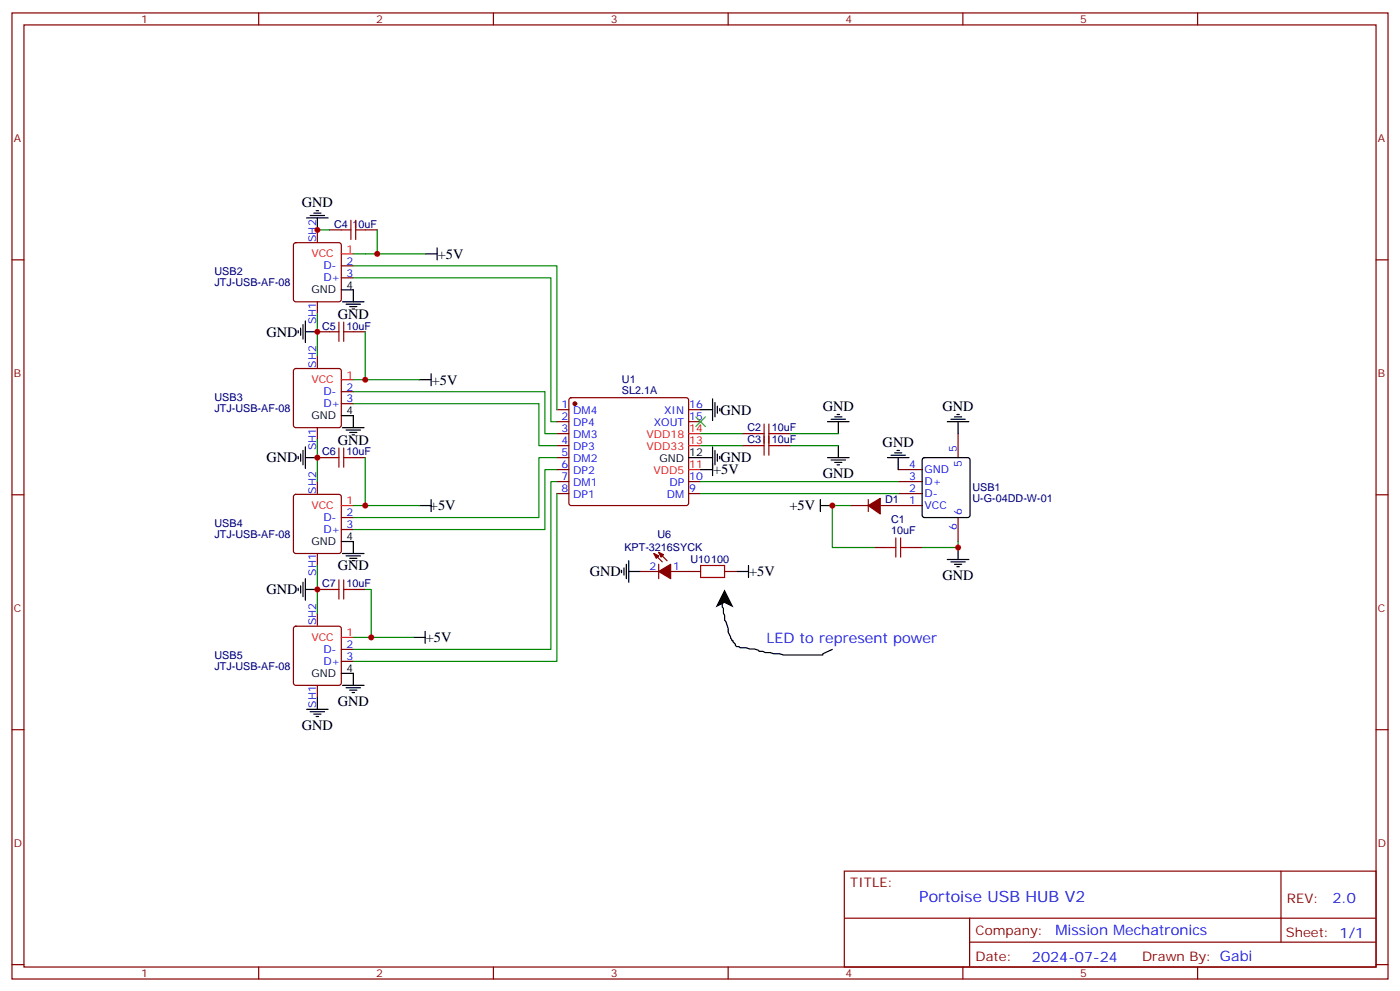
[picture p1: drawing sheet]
<svg xmlns="http://www.w3.org/2000/svg" width="412mm" height="292mm" viewBox="0 0 412 292" stroke-linecap="round" stroke-linejoin="round" font-family="sans-serif">
<g fill="none" stroke="#870000" stroke-width=".35">
<path d="M3.5 3.8h405.4v284.3h-405.4zM7.1 7.3h398.2v277.3h-398.2zM76.2 3.8v3.5M145.3 3.8v3.5M214.5 3.8v3.5M283.6 3.8v3.5M352.8 3.8v3.5M3.5 76.5h3.6M86.7 71.6l.4-.2h12.7l.5 .2 .2 .5v16l-.2 .5-.5 .2h-12.7l-.5-.2-.2-.5v-16zM93.5 67.7v3.5M97 67.7h3.5M100.5 78.2h3.6"/>
<path d="M107.6 67.7h3.5M405.3 76.5h3.6M93.5 88.8v3.6M93.5 97.6h3.5M100.5 81.8h3.6M104.1 97.6h3.5M86.7 108.7l.4-.2h12.7l.5 .2 .2 .5v16l-.2 .5-.5 .2h-12.7l-.5-.3-.2-.4v-16zM93.5 104.7v3.5M100.5 115.3h3.6M100.5 118.8h3.6M167.8 117.3l.5-.2h33.8l.5 .2 .2 .5v30.3l-.2 .5-.5 .2h-33.8l-.5-.2-.2-.5v-30.3zM93.5 125.9v3.5"/>
<path d="M93.5 134.7h3.5M104.1 134.7h3.5M164 138.2h3.6M164 120.6h3.6M164 124.1h3.6M164 127.6h3.6M164 131.2h3.6M164 134.7h3.6M202.8 120.6h3.6M202.8 124.1h3.6M218.7 127.6h3.5M218.7 131.2h3.5"/>
<path d="M229.3 127.6h3.5M229.3 131.2h3.5M264.6 138.2h7M282.2 127.6v7.1M3.5 145.6h3.6M86.7 145.7l.4-.2h12.7l.5 .2 .2 .5v16l-.2 .5-.5 .2h-12.7l-.5-.2-.2-.5v-16zM93.5 141.7v3.6M100.5 152.3h3.6M100.5 155.9h3.6M164 141.7h3.6M164 145.3h3.6M202.8 141.7h3.6"/>
<path d="M202.8 145.3h3.6M250.5 148.8h5.3M255.8 147v3.6M259.3 148.8h12.3M264.6 141.7h7M264.6 145.3h7M282.2 152.3v7.1M405.3 145.6h3.6M93.5 162.9v3.5M93.5 173.5h3.5M104.1 173.5h3.5M188.7 168.2h5.3"/>
<path d="M192.6 162.9l2.5 2.5M194 162.6l2.5 2.4M194 166.1v4.2M197.6 168.2h8.8M213.4 168.2h3.6M257.5 161.1h3.6M268.1 161.1h3.5M86.7 184.5l.4-.2h12.7l.5 .2 .2 .5v16l-.2 .5-.5 .2h-12.7l-.5-.2-.2-.5v-16zM93.5 180.6v3.5M100.5 191.1h3.6M100.5 194.7h3.6M3.5 214.8h3.6"/>
<path d="M93.5 201.7v3.5M405.3 214.8h3.6M248.7 256.4h156.6v28.2h-156.6zM377.3 256.4v20.9M248.7 270.2h156.5M285.6 277.3h119.6M285.6 270.2v14.2M3.5 283.9h3.6M76.2 284.6v3.5M145.3 284.6v3.5M214.5 284.6v3.5M283.6 284.6v3.5"/>
<path d="M352.8 284.6v3.5M405.3 283.9h3.6"/>
</g>
<g fill="none" stroke="#000" stroke-width=".35">
<path d="M90.3 64.1h6.4M91.4 63.4h4.2M92.4 62.7h2.1M93.1 62h.7M93.5 64.1v3.6M125.2 74.7h3.6M128.8 73v3.5M87.8 97.3v.7M88.5 96.6v2.1M89.3 95.5v4.3M90 97.6h3.5M90 94.5v6.3"/>
<path d="M100.5 85.3h3.6v3.5M100.9 88.8h6.3M102 89.5h4.2M103 90.2h2.1M103.7 90.9h.7M123.5 111.8h3.5M127 110v3.5M209.9 117.4v6.4M210.6 118.5v4.2M211.3 119.5v2.1M87.8 134.3v.7M88.5 133.6v2.1"/>
<path d="M89.3 132.6v4.2M90 134.7h3.5M90 131.5v6.4M100.5 122.3h3.6v3.6M100.9 125.9h6.3M102 126.6h4.2M103 127.3h2.1M103.7 128h.7M202.8 134.7h7.1M206.4 120.6h3.5M206.4 138.2h3.5M209.9 131.5v8.5"/>
<path d="M210.6 132.6v4.2M211.3 133.6v2.1M212 120.2v.7M212 134.3v.7M243.8 134.7h6.3M243.8 124.1h6.3M244.8 123.4h4.3M244.8 135.4h4.3M245.9 122.7h2.1M245.9 136.1h2.1M246.6 122h.7M246.6 136.8h.7"/>
<path d="M246.9 124.1v3.5M246.9 131.2v3.5M261.4 134.7h6.4M262.5 134h4.2M263.5 133.3h2.1M264.2 132.6h.7M264.6 134.7v3.5M271.9 134.9l.4-.2h12.7l.5 .2 .3 .5v16.2l-.3 .5-.5 .2h-12.7l-.5-.2-.2-.5v-16.2zM279 124.1h6.4M280.1 123.4h4.2M281.2 122.7h2.1M281.9 122h.7"/>
<path d="M282.2 124.1v3.5M100.5 159.4h3.6v3.5M123.5 148.8h3.5M127 147v3.6M241.7 148.8h3.5M241.7 147v3.6M87.8 173.1v.7M88.5 172.4v2.2M89.3 171.4v4.2M90 170.3v6.4M90 173.5h3.5M100.9 162.9h6.3"/>
<path d="M102 163.6h4.2M103 164.3h2.1M103.7 165h.7M183.1 167.9v.7M183.8 167.1v2.2M184.5 166.1v4.2M185.2 168.2h3.5M185.2 165v6.4M212.7 176.9v1.8l.4 .3 .3 3.5 .4 .4 .7 2.1v1.1l1.1 2.4h.3v.4l1.1 1.4h.7l.3 .4 4.3 .3 1 .4 .4 .3h1l.7 .4 4.3 .3 1 .4h11.7v-.4l2.8-1.3M217 168.2h3.5M220.5 166.4v3.6M279 164.7h6.4"/>
<path d="M280.1 165.4h4.2M281.2 166.1h2.1M281.9 166.8h.7M282.2 161.1v3.6M100.5 198.2h3.6v3.5M121.7 187.6h3.5M125.2 185.8v3.6M90.3 208.8h6.4M91.4 209.5h4.2M92.4 210.2h2.1M93.1 210.9h.7M93.5 205.2v3.6"/>
<path d="M100.9 201.7h6.3M102 202.4h4.2M103 203.1h2.1M103.7 203.8h.7"/>
</g>
<path d="M100.5 74.7h3.6M100.5 111.8h3.6M202.8 138.2h3.6M202.8 131.2h3.6M202.8 127.6h3.6M100.5 148.8h3.6M100.5 187.6h3.6" fill="none" stroke="#f00" stroke-width=".35"/>
<g fill="#870000" stroke="#870000" stroke-width=".35">
<path d="M255.8 148.8l3.5-2.1v4.6z"/>
<path d="M194 168.2l3.6-2.1v4.2z"/>
<path d="M192.6 162.9l1.4 .7-.7 .7z"/>
<path d="M194 162.6l1.4 .7-.7 .7z"/>
<circle cx="169.3" cy="118.8" r=".53"/>
</g>
<g fill="none" stroke="#008700" stroke-width=".35">
<path d="M93.5 67.7h3.5M104.1 78.2h59.9v42.4M104.1 74.7h21.1M111.1 67.7v7M93.5 92.4v12.3M104.1 81.8h58.2v42.3h1.7M107.6 97.6v14.2h-3.5M104.1 115.3h56.4v12.3h3.5M104.1 118.8h54.6v12.4h5.3M107.6 111.8h15.9M93.5 129.4v12.3M107.6 134.7v14.1"/>
<path d="M164 134.7h-5.3v17.6h-54.6M164 138.2h-3.5v17.7h-56.4M206.4 127.6h12.3M206.4 131.2h12.3M232.8 127.6h14.1M232.8 131.2h14.1M104.1 148.8h19.4M164 141.7h-1.7v49.4h-58.2M164 145.3v49.4h-59.9M206.4 145.3h58.2M206.4 141.7h58.2M250.5 148.8h-5.3v12.3h12.3"/>
<path d="M282.2 159.4v1.7h-10.6M93.5 166.4v14.2M107.6 173.5h1.8v14.1M104.1 187.6h17.6"/>
</g>
<g fill="none" stroke="#a10000" stroke-width=".35">
<path d="M100.5 67.7h2.9M103.4 64.8v5.7M104.8 67.7h2.8M104.8 64.8v5.7M97 97.6h2.8M99.8 94.8v5.7M101.2 97.6h2.9M101.2 94.8v5.7M97 134.7h2.8M99.8 131.9v5.6M101.2 131.9v5.6M101.2 134.7h2.9"/>
<path d="M222.2 127.6h2.9M222.2 131.2h2.9M225.1 124.8v9.2M226.5 127.6h2.8M226.5 124.8v9.2M226.5 131.2h2.8M263.9 158.3v5.7M265.3 158.3v5.7M97 173.5h2.8M99.8 170.7v5.6M101.2 170.7v5.6M101.2 173.5h2.9"/>
<path d="M206.4 166.4h7v3.6h-7zM261.1 161.1h2.8M265.3 161.1h2.8"/>
</g>
<path d="M205 122.7l2.8 2.8M207.8 122.7l-2.8 2.8" fill="none" stroke="#3c3" stroke-width=".35"/>
<path d="M213.4 173.5l2.7 5.3-2.7-1.3-2.6 1.3z" fill="#000"/>
<g fill="#c00">
<circle cx="93.5" cy="173.5" r=".88"/>
<circle cx="93.5" cy="97.6" r=".88"/>
<circle cx="93.5" cy="134.7" r=".88"/>
<circle cx="282.2" cy="161.1" r=".88"/>
<circle cx="111.1" cy="74.7" r=".88"/>
<circle cx="107.6" cy="111.8" r=".88"/>
<circle cx="107.6" cy="148.8" r=".88"/>
<circle cx="109.4" cy="187.6" r=".88"/>
<circle cx="245.2" cy="148.8" r=".88"/>
<circle cx="93.5" cy="67.7" r=".88"/>
</g>
<text font-size="4.6" fill="#00f" x="270.8" y="265.4">Portoise USB HUB V2</text>
<g font-size="4.2">
<text x="88.9" y="61">GND</text>
<text x="128.9" y="76.2">+5V</text>
<text x="99.5" y="93.8">GND</text>
<text x="78.5" y="99.1">GND</text>
<text x="127.2" y="113.2">+5V</text>
<text x="212.2" y="122">GND</text>
<text x="242.4" y="120.9">GND</text>
<text x="277.6" y="120.9">GND</text>
<text x="99.5" y="130.8">GND</text>
<text x="260" y="131.5">GND</text>
<text x="78.5" y="136.1">GND</text>
<text x="212.2" y="136.1">GND</text>
<text x="210.1" y="139.7">+5V</text>
<text x="242.4" y="140.8">GND</text>
<text x="126.6" y="150.2">+5V</text>
<text x="232.6" y="150.2">+5V</text>
<text x="99.5" y="167.9">GND</text>
<text x="173.7" y="169.6">GND</text>
<text x="220.7" y="169.6">+5V</text>
<text x="277.6" y="170.7">GND</text>
<text x="78.5" y="174.9">GND</text>
<text x="125.4" y="189">+5V</text>
<text x="99.5" y="207.8">GND</text>
<text x="88.9" y="214.8">GND</text>
</g>
<g font-size="4.2" fill="#00f">
<text x="225.8" y="189.4">LED to represent power</text>
<text x="392.5" y="265.7">2.0</text>
<text x="310.9" y="275.2">Mission Mechatronics</text>
<text x="304" y="283">2024-07-24</text>
</g>
<g font-size="3.9" fill="#800">
<text x="250.5" y="261">TITLE:</text>
<text x="379.1" y="265.7">REV:</text>
<text x="287.4" y="275.2">Company:</text>
<text x="378.7" y="275.8">Sheet: 1/1</text>
<text x="287.4" y="282.9">Date:</text>
<text x="336.4" y="282.9">Drawn By: Gabi</text>
</g>
<g font-size="3.2" fill="#800">
<text x="41.6" y="6.8">1</text>
<text x="110.8" y="6.8">2</text>
<text x="179.9" y="6.8">3</text>
<text x="249.1" y="6.8">4</text>
<text x="318.2" y="6.8">5</text>
<text x="4.1" y="41.9">A</text>
<text x="405.9" y="41.9">A</text>
<text x="4.1" y="111.1">B</text>
<text x="405.9" y="111.1">B</text>
<text x="4.1" y="180.2">C</text>
<text x="405.9" y="180.2">C</text>
<text x="4.1" y="249.3">D</text>
<text x="405.9" y="249.3">D</text>
<text x="41.6" y="287.6">1</text>
<text x="110.8" y="287.6">2</text>
<text x="179.9" y="287.6">3</text>
<text x="249.1" y="287.6">4</text>
<text x="318.2" y="287.6">5</text>
</g>
<g font-size="3.2" fill="#00f">
<text x="93.1" y="71.2" transform="rotate(-90 93.1 71.2)">SH2</text>
<text x="102.1" y="77.9">2</text>
<text x="95.2" y="79.3">D-</text>
<text x="95.2" y="82.8">D+</text>
<text x="102.1" y="81.4">3</text>
<text x="93.1" y="95.4" transform="rotate(-90 93.1 95.4)">SH1</text>
<text x="93.1" y="108.2" transform="rotate(-90 93.1 108.2)">SH2</text>
<text x="95.2" y="116.3">D-</text>
<text x="95.2" y="119.9">D+</text>
<text x="102.1" y="114.9">2</text>
<text x="102.1" y="118.5">3</text>
<text x="165.4" y="120.2">1</text>
<text x="165.4" y="123.8">2</text>
<text x="168.9" y="122">DM4</text>
<text x="168.9" y="125.5">DP4</text>
<text x="192.6" y="125.5">XOUT</text>
<text x="195.7" y="122">XIN</text>
<text x="203" y="123.8">15</text>
<text x="203" y="120.2">16</text>
<text x="165.4" y="127.3">3</text>
<text x="165.4" y="130.8">4</text>
<text x="168.9" y="129">DM3</text>
<text x="93.1" y="132.4" transform="rotate(-90 93.1 132.4)">SH1</text>
<text x="165.4" y="134.3">5</text>
<text x="165.4" y="137.9">6</text>
<text x="168.9" y="132.6">DP3</text>
<text x="168.9" y="136.1">DM2</text>
<text x="267.9" y="137.9">4</text>
<text x="281.9" y="132.9" transform="rotate(-90 281.9 132.9)">5</text>
<text x="283.3" y="137.4" transform="rotate(-90 283.3 137.4)">5</text>
<text x="165.4" y="141.4">7</text>
<text x="168.9" y="139.6">DP2</text>
<text x="168.9" y="143.2">DM1</text>
<text x="197.2" y="143.2">DP</text>
<text x="203" y="141.4">10</text>
<text x="267.9" y="141.4">3</text>
<text x="272.3" y="139.3">GND</text>
<text x="272.3" y="142.8">D+</text>
<text x="93.1" y="145.3" transform="rotate(-90 93.1 145.3)">SH2</text>
<text x="165.4" y="144.9">8</text>
<text x="168.9" y="146.7">DP1</text>
<text x="196.4" y="146.7">DM</text>
<text x="203" y="144.9">9</text>
<text x="267.9" y="144.9">2</text>
<text x="267.9" y="148.4">1</text>
<text x="272.3" y="146.3">D-</text>
<text x="272.3" y="149.9">VCC</text>
<text x="95.2" y="153.4">D-</text>
<text x="102.1" y="152">2</text>
<text x="102.1" y="155.5">3</text>
<text x="283.3" y="151.6" transform="rotate(-90 283.3 151.6)">6</text>
<text x="95.2" y="156.9">D+</text>
<text x="281.9" y="156.1" transform="rotate(-90 281.9 156.1)">6</text>
<text x="191.3" y="167.9">2</text>
<text x="198.3" y="167.9">1</text>
<text x="93.1" y="169.5" transform="rotate(-90 93.1 169.5)">SH1</text>
<text x="93.1" y="184.1" transform="rotate(-90 93.1 184.1)">SH2</text>
<text x="102.1" y="190.8">2</text>
<text x="95.2" y="192.2">D-</text>
<text x="95.2" y="195.7">D+</text>
<text x="102.1" y="194.3">3</text>
<text x="93.1" y="208.3" transform="rotate(-90 93.1 208.3)">SH1</text>
</g>
<g font-size="3.2" fill="#000080">
<text x="98.4" y="67">C4</text>
<text x="103.8" y="67">10uF</text>
<text x="63.2" y="81.1">USB2</text>
<text x="63.2" y="84.2">JTJ-USB-AF-08</text>
<text x="94.9" y="97">C5</text>
<text x="102.1" y="97">10uF</text>
<text x="183.2" y="112.8">U1</text>
<text x="63.2" y="118.1">USB3</text>
<text x="183.2" y="116">SL2.1A</text>
<text x="63.2" y="121.3">JTJ-USB-AF-08</text>
<text x="220.1" y="127">C2</text>
<text x="220.1" y="130.5">C3</text>
<text x="227.3" y="127">10uF</text>
<text x="227.3" y="130.5">10uF</text>
<text x="94.9" y="134">C6</text>
<text x="102.1" y="134">10uF</text>
<text x="260.7" y="148.2">D1</text>
<text x="286.5" y="147.8">U-G-04DD-W-01</text>
<text x="286.5" y="144.6">USB1</text>
<text x="63.2" y="155.1">USB4</text>
<text x="262.5" y="154.1">C1</text>
<text x="63.2" y="158.3">JTJ-USB-AF-08</text>
<text x="193.7" y="158.3">U6</text>
<text x="262.5" y="157.3">10uF</text>
<text x="183.9" y="162.3">KPT-3216SYCK</text>
<text x="203.4" y="165.8">U10100</text>
<text x="94.9" y="172.9">C7</text>
<text x="102.1" y="172.9">10uF</text>
<text x="63.2" y="197.1">JTJ-USB-AF-08</text>
<text x="63.2" y="193.9">USB5</text>
</g>
<g font-size="3.2" fill="#f00">
<text x="91.7" y="75.8">VCC</text>
<text x="102.1" y="74.4">1</text>
<text x="91.7" y="112.8">VCC</text>
<text x="102.1" y="111.4">1</text>
<text x="190.5" y="129">VDD18</text>
<text x="203" y="130.8">13</text>
<text x="203" y="127.3">14</text>
<text x="190.5" y="132.6">VDD33</text>
<text x="203" y="137.9">11</text>
<text x="192.5" y="139.6">VDD5</text>
<text x="91.7" y="149.9">VCC</text>
<text x="102.1" y="148.4">1</text>
<text x="91.7" y="188.7">VCC</text>
<text x="102.1" y="187.3">1</text>
</g>
<g font-size="3.2">
<text x="91.7" y="86.4">GND</text>
<text x="102.1" y="84.9">4</text>
<text x="91.7" y="123.4">GND</text>
<text x="102.1" y="122">4</text>
<text x="194.3" y="136.1">GND</text>
<text x="203" y="134.3">12</text>
<text x="91.7" y="160.4">GND</text>
<text x="102.1" y="159">4</text>
<text x="102.1" y="197.8">4</text>
<text x="91.7" y="199.2">GND</text>
</g>
</svg>
